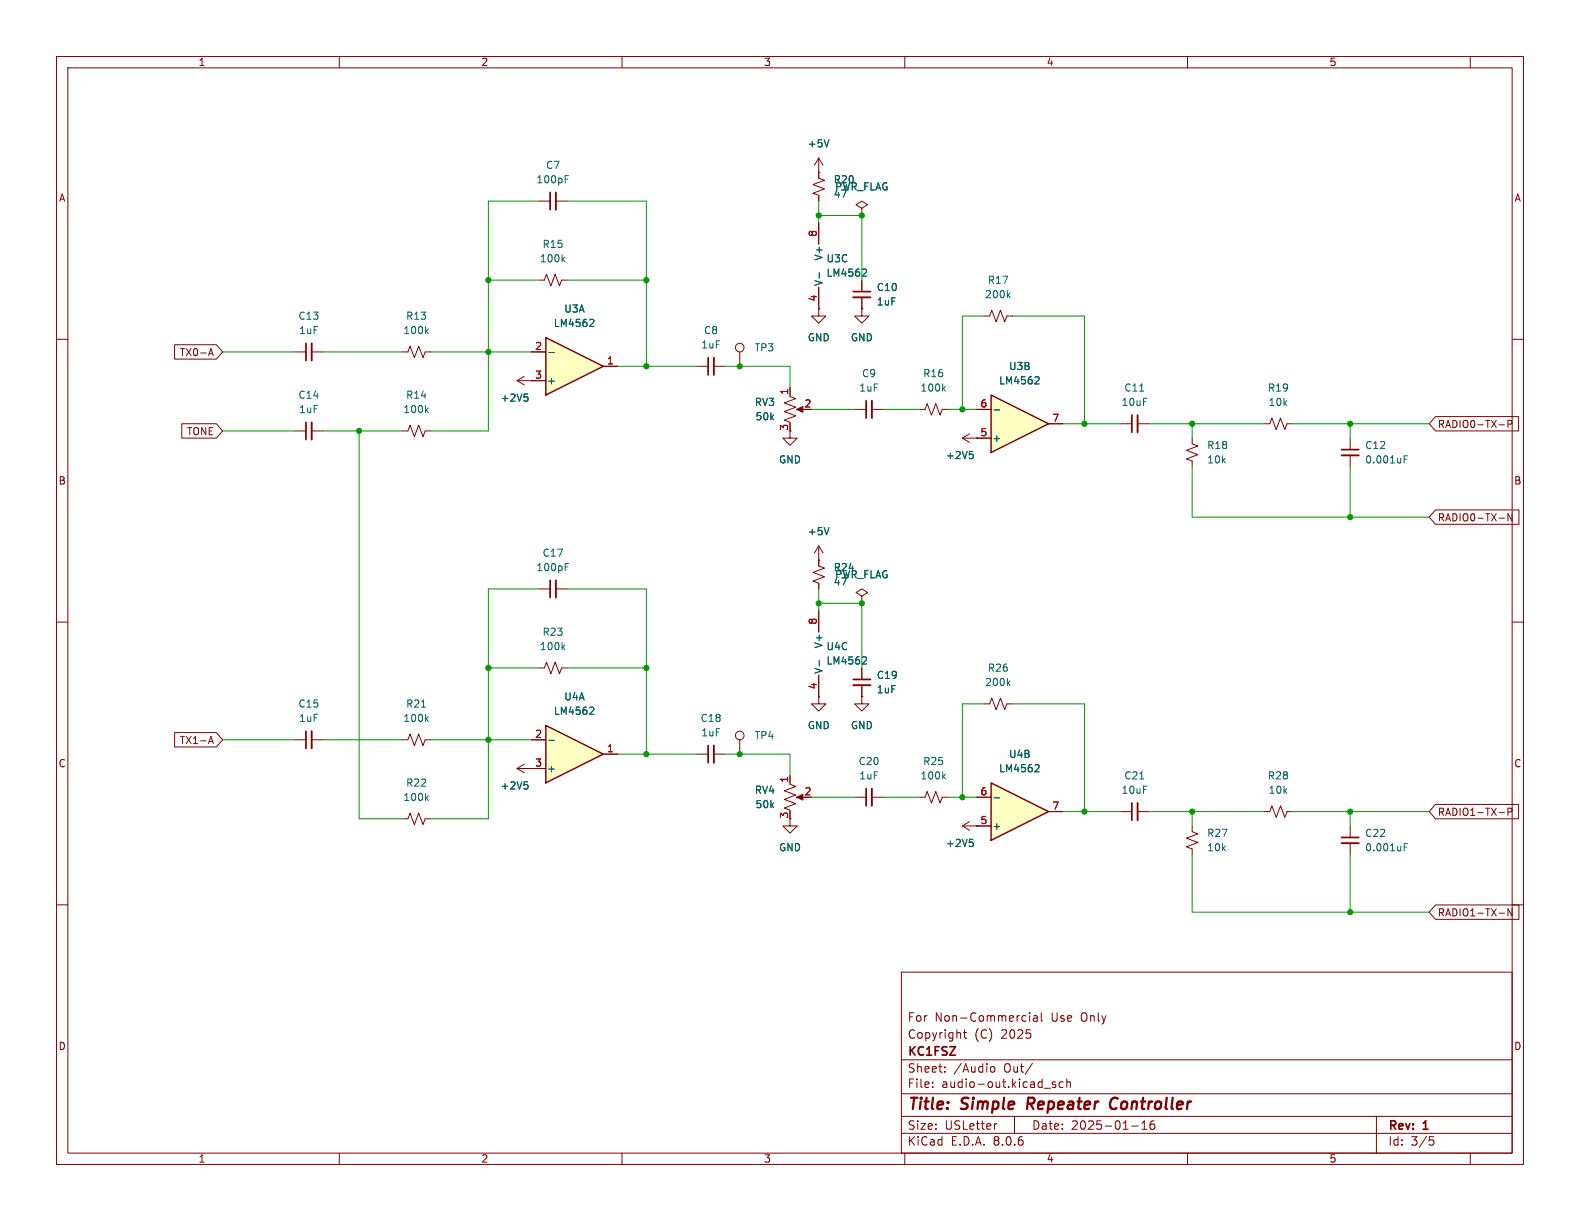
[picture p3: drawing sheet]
<svg xmlns="http://www.w3.org/2000/svg" width="279mm" height="216mm" viewBox="0 0 279 216" stroke-linecap="round" stroke-linejoin="round" font-family="sans-serif">
<g fill="none" stroke="#840000" stroke-width=".18">
<path d="M10 10h259.4v195.9h-259.4zM12 12h255.4v191.9h-255.4zM60 10v2M110 10v2M160 10v2M210 10v2M260 10v2M95.2 35.6h2.1M98.3 35.6h2M144.8 27.9v3.6l1 .4-2 .7 2 .8-2 .8 1 .3v1.1M144.8 30.5h.1M144.8 27.9l-.8 1.3"/>
<path d="M144.8 27.9l.7 1.3M152.4 36.8l1-.6-1-.6-1 .6 1 .6v1.3M152.4 38.1h.1M10 60h2M95.2 49.5h1.1l.3-1 .8 2 .8-2 .7 2 .4-1h1M174 55.9h1l.4-1 .7 2 .8-2 .8 2 .4-1h1M267.4 60h2M71.1 76.2h1l.4-1 .8 2 .7-2 .8 2 .4-1h1M139.7 70.1l1 .4-2 .7 2 .8-2 .8 2 .7-2 .8 1 .4v.2M139.7 68.6v1.3M141.2 72.4h1M151.1 72.4h2.1"/>
<path d="M154.2 72.4h2M144.8 99.1h.1M144.8 96.5v3.6l1 .4-2 .7 2 .8-2 .7 1 .4v1M144.8 96.5l-.8 1.3M144.8 96.5l.7 1.3M10 110h2M152.4 105.4l1-.6-1-.7-1 .7 1 .6v1.3M152.4 106.7h.1M267.4 110h2M52.1 130.8h2M55.1 130.8h2M71.1 130.8h1l.4-1 .8 2 .7-2 .8 2 .4-1h1"/>
<path d="M91.4 135.9l1.3 .8M91.4 135.9h2.6M92.7 135.1l-1.3 .8M94 135.9h.1M123.2 133.4h2M126.2 133.4h2.1M130.8 130.8v2.6M10 160h2M71.1 144.8h1l.4-1 .8 2 .7-2 .8 2 .4-1h1M151.1 141h2.1M154.2 141h2M267.4 160h2"/>
<path d="M159.4 171.9h108v32h-108zM182.1 179.1v.1M182.1 179.6v1M182.8 179.7h.6v.9M183.4 179.9l-.5 .1a.29 .29 0 0 0-.2 .3 .29 .29 0 0 0 .2 .3l.5-.1M184.1 179.1v1.3l.3 .2M159.4 197.4h108M159.4 193.4h108M159.4 187.4h108M164.9 192.1v.2M164.9 191.4v.1M167.1 189.4v.2"/>
<path d="M167.1 188.7v.1M170.4 182.6h.5M170.6 182.1v1.3l.3 .2M175.1 188.9l.3-.3 .4 .1 .1 .2v.4l-.1 .2-.4 .1-.3-.3M176.3 198.7l-.3 .1M179.4 197.4v3M182.6 188l-1.3 1.9M184.6 192.4h1.2M186.6 191.4l-.3-.1-.2 .2v.2l.5 .2v.3h-.5M188 191.4l-.4-.1-.3 .3v.4l.1 .2h.6M188.6 191.4l.3-.1 .3 .1 .1 .9M188.6 190.8v1.5"/>
<path d="M200.1 199.1h1.2M201.9 199.7h.9M201.9 198.6l.5-.4v1.5M204.1 198.2a.59 .59 0 0 0-.7 .6v.6l.1 .2 .4 .1 .2-.2 .1-.5-.1-.2h-.5l-.2 .2M243.4 197.4v6.5M60 203.9v2M110 203.9v2M159.4 200.4h108M160 203.9v2M210 203.9v2M252.8 201h.7M252.9 201.6h.4l.3 .2-.2 .6-.5 .1"/>
<path d="M260 203.9v2"/>
<circle cx="130.8" cy="130" r=".76"/>
</g>
<path d="M181.9 194.1l-.3 2M197.3 194.1a1.13 1.13 0 0 0-1 .7 1.13 1.13 0 0 0 .3 1.2l.2 .1 .5-.1" fill="none" stroke="#840000" stroke-width=".4"/>
<path d="M98.3 34v3.1M154.2 70.9v3M55.1 129.3v3M126.2 131.8v3.1M154.2 139.4v3.1" fill="none" stroke="#840000" stroke-width=".33"/>
<path d="M97.3 34v3.1M153.2 70.9v3M54.1 129.3v3M125.2 131.8v3.1M153.2 139.4v3.1" fill="none" stroke="#840000" stroke-width=".3"/>
<g fill="none" stroke="#006464" stroke-width=".18">
<path d="M99.9 31.7h.5M99.9 31.1h.6M146.6 24.7l-.4 1.3M99.5 45.8l.4 .5M99.9 45.5l-.5 .4M178.3 52.2l.3 .4M178.6 51.8l-.5 .5M75.4 72.5l.3 .5M75.7 72.1l-.4 .5M146.6 93.3l-.4 1.3M74.5 125h.8M75.4 127.1l.3 .5"/>
<path d="M75.7 126.7l-.4 .5M92.7 138.2h.6M93.1 138.7l.3 .3v.3l-.3 .2M75.4 141.1l.3 .4M75.7 140.7l-.4 .5"/>
</g>
<path d="M140.8 72.4l1.2-.5v1z" fill="#840000" stroke="#840000" stroke-width=".18"/>
<path d="M175.3 69.9l10.1 5-10.1 5.1z" fill="#ffffc2"/>
<path d="M175.3 69.9l10.1 5-10.1 5.1z" fill="none" stroke="#840000" stroke-width=".25"/>
<g fill="none" stroke="#840000" stroke-width=".18">
<path d="M144.8 39.4v3.8M144.8 54.6v1.3h1.2l-1.2 1.3-1.3-1.3h1.3M144.8 54.6h.1M144.8 50.8v3.8M152.4 54.6v1.3h1.3l-1.3 1.3-1.3-1.3h1.3M152.4 54.6h.1M152.4 49.5v2.1M152.4 52.6v2M71.1 62.2h1l.4-1 .8 2 .7-2 .8 2 .4-1h1M123.2 64.8h2M126.2 64.8h2.1M130.8 62.2v2.6"/>
<path d="M139.7 76.2v1.3h1.3l-1.3 1.2-1.3-1.2h1.3M162.6 72.4h1l.4-1 .7 2 .8-2 .7 2 .4-1h1M170.2 77.5h5.1M170.2 77.5l1.2 .7M171.4 76.7l-1.2 .8M172.7 77.5h.1M172.7 72.4h2.6M185.4 74.9h2.6"/>
<circle cx="130.8" cy="61.5" r=".76"/>
</g>
<path d="M75.4 58.5l.3 .5M75.7 58.2l-.4 .4M144.9 48.2v1M152.7 47.6h.4l.1 .3-.7 .9h.7M166.8 68.7l.4 .5M167.2 68.3l-.5 .5M171.4 79.8h.7M175.8 72.5h1M183.2 66.6l.4 .1 .2 .3-.8 .9h.8M171.9 80.3l.2 .3v.3l-.2 .2" fill="none" stroke="#006464" stroke-width=".18"/>
<path d="M150.9 52.6h3M126.2 63.2v3.1" fill="none" stroke="#840000" stroke-width=".33"/>
<path d="M150.9 51.6h3M125.2 63.2v3.1" fill="none" stroke="#840000" stroke-width=".3"/>
<path d="M96.5 128.3l10.2 5.1-10.2 5z" fill="#ffffc2"/>
<path d="M96.5 128.3l10.2 5.1-10.2 5z" fill="none" stroke="#840000" stroke-width=".25"/>
<path d="M52.1 62.2h2M52.1 76.2h2M55.1 62.2h2M55.1 76.2h2M95.2 118.1h1.1l.3-1 .8 2 .8-2 .7 2 .4-1h1M95.2 104.1h2.1M98.3 104.1h2M94 130.8h2.5M94 135.9h2.5M106.7 133.4h2.5" fill="none" stroke="#840000" stroke-width=".18"/>
<path d="M99.9 99.6h.6M99.5 114.4l.4 .5M99.9 114l-.5 .5M99.9 100.2h.5M97 130.9h1M104.5 125l.4 .1 .1 .3-.8 .9h.8" fill="none" stroke="#006464" stroke-width=".18"/>
<path d="M55.1 60.7v3.1M55.1 74.7v3M98.3 102.6v3.1" fill="none" stroke="#840000" stroke-width=".33"/>
<path d="M54.1 60.7v3.1M54.1 74.7v3M97.3 102.6v3.1" fill="none" stroke="#840000" stroke-width=".3"/>
<path d="M96.5 59.7l10.2 5.1-10.2 5.1z" fill="#ffffc2"/>
<path d="M96.5 59.7l10.2 5.1-10.2 5.1z" fill="none" stroke="#840000" stroke-width=".25"/>
<g fill="none" stroke="#840000" stroke-width=".18">
<path d="M91.4 67.3h5.1M91.4 67.3l1.3 .8M92.7 66.5l-1.3 .8M94 67.3h.1M94 62.2h2.5M106.7 64.8h2.5M198.1 74.9h2.1M201.2 74.9h2M210.8 77.5v1l1 .4-2 .7 2 .8-2 .8 1 .3v1.1M223.5 74.9h1l.4-1 .8 2 .7-2 .8 2 .4-1h1M238.8 77.5v2M238.8 80.5v2.1"/>
<path d="M144.8 108v3.8M144.8 119.4v3.8M152.4 118.1v2M139.7 138.7l1 .4-2 .7 2 .8-2 .8 2 .7-2 .8 1 .4v.2M139.7 137.2v1.2M144.8 123.2v1.3h1.2l-1.2 1.2-1.3-1.2h1.3M144.8 123.2h.1M152.4 123.2v1.3h1.3l-1.3 1.2-1.3-1.2h1.3M152.4 123.2h.1M152.4 121.2v2M139.7 144.8v1.3h1.3l-1.3 1.2-1.3-1.2h1.3M141.2 141h1"/>
<path d="M198.1 143.5h2.1M201.2 143.5h2M210.8 146.1v1l1 .3-2 .8 2 .8-2 .7 1 .4v1M223.5 143.5h1l.4-1 .8 2 .7-2 .8 2 .4-1h1M238.8 146.1v2M238.8 149.1v2"/>
</g>
<path d="M104.5 56.5h.4l.1 .3-.8 .9h.8M92.7 69.7h.6M93.1 70.2l.3 .2v.3l-.3 .2M97 62.3h1M201.5 69.2h.8M248.3 81.2h.4M248.3 80.6h.6M144.9 116.8v1M152.7 116.1l.4 .1 .1 .3-.7 .9h.7M201.5 137.7h.8M248.3 149.8h.4M248.3 149.2h.6" fill="none" stroke="#006464" stroke-width=".18"/>
<path d="M201.2 73.4v3.1M237.2 80.5h3.1M150.9 121.2h3M201.2 142v3M237.2 149.1h3.1" fill="none" stroke="#840000" stroke-width=".33"/>
<path d="M200.2 73.4v3.1M237.2 79.5h3.1M150.9 120.1h3M200.2 142v3M237.2 148.1h3.1" fill="none" stroke="#840000" stroke-width=".3"/>
<path d="M140.8 141l1.2-.5v1z" fill="#840000" stroke="#840000" stroke-width=".18"/>
<path d="M175.3 138.4l10.1 5.1-10.1 5.1z" fill="#ffffc2"/>
<path d="M175.3 138.4l10.1 5.1-10.1 5.1z" fill="none" stroke="#840000" stroke-width=".25"/>
<g fill="none" stroke="#840000" stroke-width=".18">
<path d="M144.8 30.5h.1M144.8 30.5v1M144.8 34.5v1.1M144.8 39.4v3.8M152.4 38.1h.1M144.8 54.6h.1M144.8 50.8v3.8M152.4 54.6h.1M152.4 49.5v2.1M152.4 52.6v2M30.9 61h7.4l1.1 1.2-1.1 1.3h-7.4zM32.1 74.9h6.2l1.1 1.3-1.1 1.3h-6.2z"/>
<path d="M37 62.5h.6M37.3 61.6l.4 1.3M94 67.3h.1M94 62.2h2.5M94 67.3h2.5M106.7 64.8h2.5M139.7 68.6v1.3M172.7 77.5h.1M172.7 77.5h2.6M172.7 72.4h2.6M185.4 74.9h2.6M253.8 73.7h14.7v2.5h-14.7l-1.1-1.3z"/>
<path d="M265.1 75.1h1M266.7 75l.6-.1 .1-.1-.1-.3-.6-.2v1.3M144.8 99.1h.1M144.8 99.1v1M253.8 90.2h14.8v2.5h-14.8l-1.1-1.3zM265.1 91.6h1M267.4 90.8v1.3l-.7-1.3v1.3M144.8 103.1v1M144.8 108v3.8M144.8 119.4v3.8M152.4 106.7h.1M152.4 118.1v2"/>
<path d="M30.9 129.5h7.4l1.1 1.3-1.1 1.3h-7.4zM37 131.1h.6M37.3 130.2l.4 1.3M94 135.9h.1M94 130.8h2.5M94 135.9h2.5M106.7 133.4h2.5M139.7 137.2v1.2M144.8 123.2h.1M152.4 123.2h.1M152.4 121.2v2M174 124.5h1l.4-1.1 .7 2.1 .8-2.1 .8 2.1 .4-1h1"/>
<path d="M162.6 141h1l.4-1 .7 2 .8-2 .7 2 .4-1h1M170.2 146.1h5.1M170.2 146.1l1.2 .7M171.4 145.3l-1.2 .8M172.7 146.1h.1M172.7 141h2.6M185.4 143.5h2.6M253.8 142.2h14.7v2.6h-14.7l-1.1-1.3zM265.1 143.7h1M266.7 143.6l.6-.1 .1-.2-.1-.3-.6-.1v1.3M253.8 160h14.8v2.6h-14.8l-1.1-1.3zM265.1 161.5h1"/>
<path d="M267.4 160.7v1.3l-.7-1.3v1.3"/>
</g>
<g fill="none" stroke="#006464" stroke-width=".18">
<path d="M146.6 24.7l-.4 1.3M104.5 56.5h.4l.1 .3-.8 .9h.8M144.9 48.2v1M152.7 47.6h.4l.1 .3-.7 .9h.7M92.7 69.7h.6M93.1 70.2l.3 .2v.3l-.3 .2M97 62.3h1M171.4 79.8h.7M175.8 72.5h1M183.2 66.6l.4 .1 .2 .3-.8 .9h.8M146.6 93.3l-.4 1.3M171.9 80.3l.2 .3v.3l-.2 .2"/>
<path d="M144.9 116.8v1M152.7 116.1l.4 .1 .1 .3-.7 .9h.7M92.7 138.2h.6M93.1 138.7l.3 .3v.3l-.3 .2M97 130.9h1M104.5 125l.4 .1 .1 .3-.8 .9h.8M166.8 137.3l.4 .4M167.2 136.9l-.5 .5M178.3 120.7l.3 .5M178.6 120.4l-.5 .5M183.2 135.2l.4 .1 .2 .3-.8 .9h.8M171.4 148.4h.7"/>
<path d="M171.9 148.9l.2 .2v.3l-.2 .3M175.8 141.1h1"/>
</g>
<g fill="none" stroke="#009600" stroke-width=".18">
<path d="M95.2 35.6h-8.8v40.6h-10.2M100.3 35.6h14v29.2M144.8 35.6v3.8M144.8 38.1h7.6v11.4M86.4 49.5h8.8M100.3 49.5h14M174 55.9h-3.8v16.5M179.1 55.9h12.7v19M39.4 76.2h12.7M39.4 62.2h12.7M57.1 76.2h14M57.1 62.2h14"/>
<path d="M63.5 76.2v68.6h7.6M76.2 62.2h17.8M109.2 64.8h14M128.3 64.8h11.4v3.8M143.5 72.4h7.6M156.2 72.4h6.4M167.6 72.4h5.1M188 74.9h10.1M203.2 74.9h20.3M210.8 74.9v2.6M228.6 74.9h24.1M238.8 74.9v2.6"/>
<path d="M210.8 82.6v8.8h41.9M238.8 82.6v8.8M86.4 118.1h8.8M95.2 104.1h-8.8v40.7h-10.2M100.3 118.1h14M100.3 104.1h14v29.3M144.8 104.1v3.9M144.8 106.7h7.6v11.4M39.4 130.8h12.7M57.1 130.8h14M76.2 130.8h17.8M109.2 133.4h14"/>
<path d="M128.3 133.4h11.4v3.8M174 124.5h-3.8v16.5M179.1 124.5h12.7v19M143.5 141h7.6M156.2 141h6.4M167.6 141h5.1M188 143.5h10.1M203.2 143.5h20.3M210.8 143.5v2.6M210.8 151.1v10.2h41.9M228.6 143.5h24.1M238.8 143.5v2.6"/>
<path d="M238.8 151.1v10.2"/>
</g>
<g fill="#009600" stroke="#009600" stroke-width=".18">
<circle cx="114.3" cy="133.4" r=".46"/>
<circle cx="114.3" cy="64.8" r=".46"/>
<circle cx="114.3" cy="49.5" r=".46"/>
<circle cx="144.8" cy="38.1" r=".46"/>
<circle cx="152.4" cy="38.1" r=".46"/>
<circle cx="130.8" cy="64.8" r=".46"/>
<circle cx="191.8" cy="74.9" r=".46"/>
<circle cx="170.2" cy="72.4" r=".46"/>
<circle cx="86.4" cy="130.8" r=".46"/>
<circle cx="63.5" cy="76.2" r=".46"/>
<circle cx="114.3" cy="118.1" r=".46"/>
<circle cx="86.4" cy="118.1" r=".46"/>
<circle cx="86.4" cy="62.2" r=".46"/>
<circle cx="86.4" cy="49.5" r=".46"/>
<circle cx="210.8" cy="74.9" r=".46"/>
<circle cx="210.8" cy="143.5" r=".46"/>
<circle cx="238.8" cy="74.9" r=".46"/>
<circle cx="238.8" cy="91.4" r=".46"/>
<circle cx="238.8" cy="161.3" r=".46"/>
<circle cx="238.8" cy="143.5" r=".46"/>
<circle cx="152.4" cy="106.7" r=".46"/>
<circle cx="144.8" cy="106.7" r=".46"/>
<circle cx="191.8" cy="143.5" r=".46"/>
<circle cx="170.2" cy="141" r=".46"/>
<circle cx="130.8" cy="133.4" r=".46"/>
</g>
<g font-size="2.8" fill="#840000">
<text x="160.4" y="196.8">Title:</text>
<text x="170.1" y="196.8">Simple</text>
<text x="182.5" y="196.8">Repeater</text>
<text x="197.9" y="196.8">Controller</text>
</g>
<g font-size="2.1" fill="#840000">
<text x="160.4" y="183.9">Copyright</text>
<text x="160.4" y="180.9">For</text>
<text x="165.3" y="180.9">Non-Commercial</text>
<text x="172.3" y="183.9">(C)</text>
<text x="177.1" y="183.9">2025</text>
<text x="185.9" y="180.9">Use</text>
<text x="191.3" y="180.9">Only</text>
<text x="160.4" y="189.9">Sheet:</text>
<text x="160.4" y="187.1">KC1FSZ</text>
<text x="168.6" y="189.9">/Audio</text>
<text x="177.6" y="189.9">Out/</text>
<text x="160.4" y="192.6">File:</text>
<text x="166.5" y="192.6">audio-out.kicad_sch</text>
<text x="160.4" y="202.8">KiCad</text>
<text x="160.4" y="200">Size:</text>
<text x="167.1" y="200">USLetter</text>
<text x="168.1" y="202.8">E.D.A.</text>
<text x="175.7" y="202.8">8.0.6</text>
<text x="182.4" y="200">Date:</text>
<text x="189.4" y="200">2025-01-16</text>
<text x="245.4" y="200.2">Rev:</text>
<text x="245.4" y="202.8">Id:</text>
<text x="249.5" y="202.8">3/5</text>
<text x="251.8" y="200.2">1</text>
</g>
<g font-size="1.8" fill="#840000">
<text x="35" y="11.9">1</text>
<text x="85" y="11.9">2</text>
<text x="135" y="11.9">3</text>
<text x="185" y="11.9">4</text>
<text x="235" y="11.9">5</text>
<text x="10.3" y="35.9">A</text>
<text x="267.7" y="35.9">A</text>
<text x="31.7" y="63.2">TX0-A</text>
<text x="33" y="77.2">TONE</text>
<text x="254.2" y="75.9">RADIO0-TX-P</text>
<text x="10.3" y="85.9">B</text>
<text x="267.7" y="85.9">B</text>
<text x="254.2" y="92.4">RADIO0-TX-N</text>
<text x="31.7" y="131.8">TX1-A</text>
<text x="10.3" y="135.9">C</text>
<text x="267.7" y="135.9">C</text>
<text x="139.4" y="144.9" transform="rotate(-90 139.4 144.9)">3</text>
<text x="254.2" y="144.5">RADIO1-TX-P</text>
<text x="254.2" y="162.2">RADIO1-TX-N</text>
<text x="10.3" y="185.9">D</text>
<text x="267.7" y="185.9">D</text>
<text x="35" y="205.8">1</text>
<text x="85" y="205.8">2</text>
<text x="135" y="205.8">3</text>
<text x="185" y="205.8">4</text>
<text x="235" y="205.8">5</text>
</g>
<g font-size="1.8" fill="#006464">
<text x="142.7" y="26.3">+5V</text>
<text x="94.8" y="32.6">100pF</text>
<text x="96.5" y="30.1">C7</text>
<text x="147.3" y="32.6">R20</text>
<text x="147.3" y="35.2">47</text>
<text x="147.6" y="33.9">PWR_FLAG</text>
<text x="95.4" y="46.6">100k</text>
<text x="95.8" y="44">R15</text>
<text x="145.6" y="46.2" transform="rotate(-90 145.6 46.2)">V+</text>
<text x="146.1" y="46.6">U3C</text>
<text x="145.6" y="50.7" transform="rotate(-90 145.6 50.7)">V-</text>
<text x="146.1" y="49.1">LM4562</text>
<text x="154.9" y="51.7">C10</text>
<text x="174.1" y="52.9">200k</text>
<text x="174.6" y="50.4">R17</text>
<text x="52.7" y="56.7">C13</text>
<text x="52.8" y="59.3">1uF</text>
<text x="71.2" y="59.3">100k</text>
<text x="71.7" y="56.7">R13</text>
<text x="97.8" y="58">LM4562</text>
<text x="99.7" y="55.5">U3A</text>
<text x="124.4" y="59.3">C8</text>
<text x="154.9" y="54.2">1uF</text>
<text x="123.9" y="61.8">1uF</text>
<text x="133.4" y="62.3">TP3</text>
<text x="142.7" y="60.6">GND</text>
<text x="150.4" y="60.6">GND</text>
<text x="178.3" y="65.6">U3B</text>
<text x="52.7" y="70.7">C14</text>
<text x="71.7" y="70.7">R14</text>
<text x="88.4" y="71.2">+2V5</text>
<text x="96.6" y="68.2">+</text>
<text x="133.4" y="72">RV3</text>
<text x="151.9" y="69.4">1uF</text>
<text x="152.3" y="66.9">C9</text>
<text x="162.7" y="69.4">100k</text>
<text x="163.2" y="66.9">R16</text>
<text x="176.6" y="68.2">LM4562</text>
<text x="198.2" y="72">10uF</text>
<text x="198.7" y="69.4">C11</text>
<text x="224.1" y="69.4">R19</text>
<text x="224.2" y="72">10k</text>
<text x="52.8" y="73.3">1uF</text>
<text x="71.2" y="73.3">100k</text>
<text x="133.5" y="74.5">50k</text>
<text x="137.7" y="82.1">GND</text>
<text x="167.2" y="81.4">+2V5</text>
<text x="175.4" y="78.3">+</text>
<text x="213.4" y="82.1">10k</text>
<text x="213.4" y="79.6">R18</text>
<text x="241.3" y="79.6">C12</text>
<text x="241.3" y="82.1">0.001uF</text>
<text x="142.7" y="94.8">+5V</text>
<text x="94.8" y="101.2">100pF</text>
<text x="95.9" y="98.7">C17</text>
<text x="147.3" y="101.2">R24</text>
<text x="147.3" y="103.7">47</text>
<text x="147.6" y="102.5">PWR_FLAG</text>
<text x="95.8" y="112.6">R23</text>
<text x="95.4" y="115.2">100k</text>
<text x="145.6" y="119.3" transform="rotate(-90 145.6 119.3)">V-</text>
<text x="145.6" y="114.8" transform="rotate(-90 145.6 114.8)">V+</text>
<text x="146.1" y="117.7">LM4562</text>
<text x="146.1" y="115.2">U4C</text>
<text x="174.6" y="119">R26</text>
<text x="52.7" y="125.3">C15</text>
<text x="71.7" y="125.3">R21</text>
<text x="99.7" y="124.1">U4A</text>
<text x="154.9" y="122.8">1uF</text>
<text x="154.9" y="120.2">C19</text>
<text x="174.1" y="121.5">200k</text>
<text x="52.8" y="127.9">1uF</text>
<text x="71.2" y="127.9">100k</text>
<text x="97.8" y="126.6">LM4562</text>
<text x="123.8" y="127.9">C18</text>
<text x="123.9" y="130.4">1uF</text>
<text x="133.4" y="130.9">TP4</text>
<text x="142.7" y="129.1">GND</text>
<text x="150.4" y="129.1">GND</text>
<text x="96.6" y="136.8">+</text>
<text x="151.7" y="135.5">C20</text>
<text x="163.2" y="135.5">R25</text>
<text x="176.6" y="136.8">LM4562</text>
<text x="178.3" y="134.2">U4B</text>
<text x="71.2" y="141.8">100k</text>
<text x="71.7" y="139.3">R22</text>
<text x="88.4" y="139.8">+2V5</text>
<text x="133.4" y="140.6">RV4</text>
<text x="133.5" y="143.1">50k</text>
<text x="151.9" y="138">1uF</text>
<text x="162.7" y="138">100k</text>
<text x="198.2" y="140.6">10uF</text>
<text x="198.7" y="138">C21</text>
<text x="224.1" y="138">R28</text>
<text x="224.2" y="140.6">10k</text>
<text x="167.2" y="150">+2V5</text>
<text x="175.4" y="146.9">+</text>
<text x="213.4" y="148.2">R27</text>
<text x="241.3" y="148.2">C22</text>
<text x="137.7" y="150.7">GND</text>
<text x="213.4" y="150.7">10k</text>
<text x="241.3" y="150.7">0.001uF</text>
</g>
<g font-size="1.8" fill="#a90000">
<text x="144.5" y="42" transform="rotate(-90 144.5 42)">8</text>
<text x="144.5" y="53.4" transform="rotate(-90 144.5 53.4)">4</text>
<text x="94.5" y="62">2</text>
<text x="107.2" y="64.5">1</text>
<text x="94.5" y="67.1">3</text>
<text x="139.4" y="69.9" transform="rotate(-90 139.4 69.9)">1</text>
<text x="139.4" y="76.3" transform="rotate(-90 139.4 76.3)">3</text>
<text x="142.2" y="72.1">2</text>
<text x="173.3" y="77.2">5</text>
<text x="173.3" y="72.1">6</text>
<text x="186" y="74.7">7</text>
<text x="144.5" y="110.6" transform="rotate(-90 144.5 110.6)">8</text>
<text x="144.5" y="122" transform="rotate(-90 144.5 122)">4</text>
<text x="94.5" y="130.6">2</text>
<text x="94.5" y="135.6">3</text>
<text x="107.2" y="133.1">1</text>
<text x="139.4" y="138.5" transform="rotate(-90 139.4 138.5)">1</text>
<text x="142.2" y="140.7">2</text>
<text x="173.3" y="140.7">6</text>
<text x="186" y="143.3">7</text>
<text x="173.3" y="145.8">5</text>
</g>
</svg>
